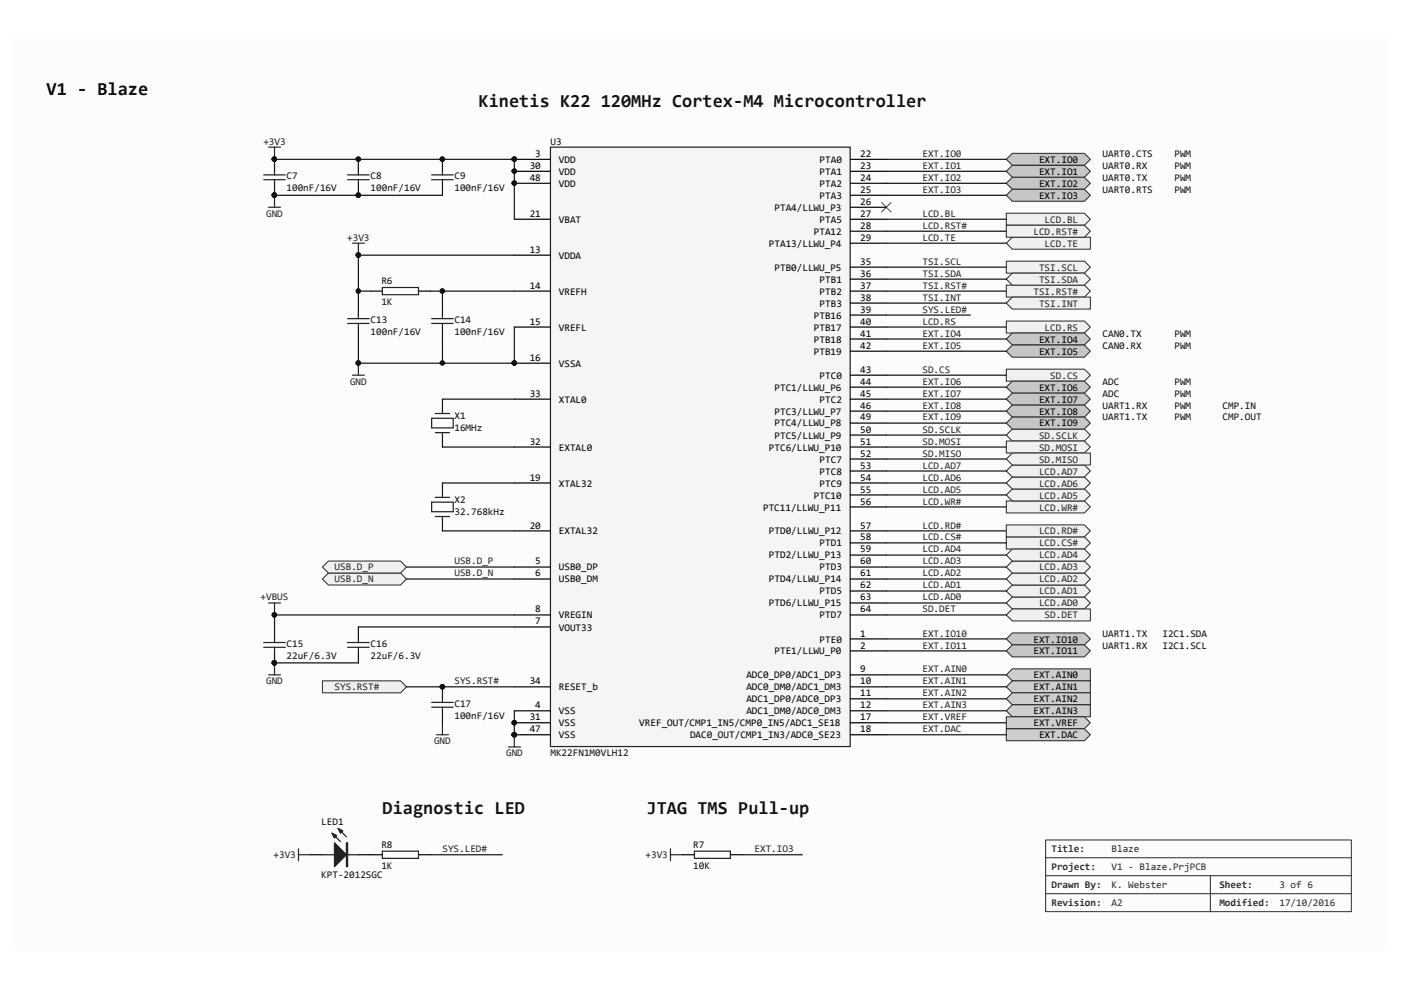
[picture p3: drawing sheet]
<svg xmlns="http://www.w3.org/2000/svg" width="297mm" height="210mm" viewBox="0 0 297 210" stroke-linecap="round" stroke-linejoin="round" font-family="sans-serif">
<path d="M2.2 8.4h292.6v193.1h-292.6z" fill="#fcfcfc"/>
<path d="M221.7 178.1h64.8v15.2h-64.8zM221.7 181.9h64.8M221.7 185.7h64.8M221.7 189.5h64.8M256.6 185.7v7.6" fill="none" stroke="#2b2b2b" stroke-width=".21"/>
<path d="M213.4 60.5h16.5l1.3 1.2-1.3 1.3h-16.5z" fill-rule="evenodd" fill="#f0f0f0"/>
<path d="M213.4 60.5h16.5l1.3 1.2-1.3 1.3h-16.5z" fill="none" stroke="#262626" stroke-width=".21"/>
<path d="M213.4 64.3l1.2-1.3h16.6v2.5h-16.6z" fill-rule="evenodd" fill="#f0f0f0"/>
<path d="M213.4 64.3l1.2-1.3h16.6v2.5h-16.6z" fill="none" stroke="#262626" stroke-width=".21"/>
<path d="M213.4 55.4h16.5l1.3 1.2-1.3 1.3h-16.5z" fill-rule="evenodd" fill="#f0f0f0"/>
<path d="M213.4 55.4h16.5l1.3 1.2-1.3 1.3h-16.5z" fill="none" stroke="#262626" stroke-width=".21"/>
<path d="M213.4 59.2l1.2-1.3h15.3l1.3 1.3-1.3 1.3h-15.3z" fill-rule="evenodd" fill="#f0f0f0"/>
<path d="M213.4 59.2l1.2-1.3h15.3l1.3 1.3-1.3 1.3h-15.3z" fill="none" stroke="#262626" stroke-width=".21"/>
<path d="M213.4 51.6l1.2-1.3h16.6v2.5h-16.6z" fill-rule="evenodd" fill="#f0f0f0"/>
<path d="M213.4 51.6l1.2-1.3h16.6v2.5h-16.6z" fill="none" stroke="#262626" stroke-width=".21"/>
<path d="M213.4 113.8h16.5l1.3 1.3-1.3 1.3h-16.5z" fill-rule="evenodd" fill="#f0f0f0"/>
<path d="M213.4 113.8h16.5l1.3 1.3-1.3 1.3h-16.5z" fill="none" stroke="#262626" stroke-width=".21"/>
<path d="M213.4 68.1h16.5l1.3 1.2-1.3 1.3h-16.5z" fill-rule="evenodd" fill="#f0f0f0"/>
<path d="M213.4 68.1h16.5l1.3 1.2-1.3 1.3h-16.5z" fill="none" stroke="#262626" stroke-width=".21"/>
<path d="M213.4 45.2h16.5l1.3 1.3-1.3 1.3h-16.5z" fill-rule="evenodd" fill="#f0f0f0"/>
<path d="M213.4 45.2h16.5l1.3 1.3-1.3 1.3h-16.5z" fill="none" stroke="#262626" stroke-width=".21"/>
<path d="M213.4 106.2h16.5l1.3 1.3-1.3 1.3h-16.5z" fill-rule="evenodd" fill="#f0f0f0"/>
<path d="M213.4 106.2h16.5l1.3 1.3-1.3 1.3h-16.5z" fill="none" stroke="#262626" stroke-width=".21"/>
<path d="M213.4 127.8l1.2-1.2h15.3l1.3 1.2-1.3 1.3h-15.3z" fill-rule="evenodd" fill="#f0f0f0"/>
<path d="M213.4 127.8l1.2-1.2h15.3l1.3 1.2-1.3 1.3h-15.3z" fill="none" stroke="#262626" stroke-width=".21"/>
<path d="M213.4 125.3l1.2-1.3h15.3l1.3 1.3-1.3 1.3h-15.3z" fill-rule="evenodd" fill="#f0f0f0"/>
<path d="M213.4 125.3l1.2-1.3h15.3l1.3 1.3-1.3 1.3h-15.3z" fill="none" stroke="#262626" stroke-width=".21"/>
<path d="M213.4 122.8l1.2-1.3h15.3l1.3 1.3-1.3 1.2h-15.3z" fill-rule="evenodd" fill="#f0f0f0"/>
<path d="M213.4 122.8l1.2-1.3h15.3l1.3 1.3-1.3 1.2h-15.3z" fill="none" stroke="#262626" stroke-width=".21"/>
<path d="M213.4 120.2l1.2-1.2h15.3l1.3 1.2-1.3 1.3h-15.3z" fill-rule="evenodd" fill="#f0f0f0"/>
<path d="M213.4 120.2l1.2-1.2h15.3l1.3 1.2-1.3 1.3h-15.3z" fill="none" stroke="#262626" stroke-width=".21"/>
<path d="M213.4 117.7l1.2-1.3h15.3l1.3 1.3-1.3 1.3h-15.3z" fill-rule="evenodd" fill="#f0f0f0"/>
<path d="M213.4 117.7l1.2-1.3h15.3l1.3 1.3-1.3 1.3h-15.3z" fill="none" stroke="#262626" stroke-width=".21"/>
<path d="M213.4 104.9l1.2-1.2h15.3l1.3 1.2-1.3 1.3h-15.3z" fill-rule="evenodd" fill="#f0f0f0"/>
<path d="M213.4 104.9l1.2-1.2h15.3l1.3 1.2-1.3 1.3h-15.3z" fill="none" stroke="#262626" stroke-width=".21"/>
<path d="M213.4 102.4l1.2-1.3h15.3l1.3 1.3-1.3 1.3h-15.3z" fill-rule="evenodd" fill="#f0f0f0"/>
<path d="M213.4 102.4l1.2-1.3h15.3l1.3 1.3-1.3 1.3h-15.3z" fill="none" stroke="#262626" stroke-width=".21"/>
<path d="M213.4 99.9l1.2-1.3h15.3l1.3 1.3-1.3 1.2h-15.3z" fill-rule="evenodd" fill="#f0f0f0"/>
<path d="M213.4 99.9l1.2-1.3h15.3l1.3 1.3-1.3 1.2h-15.3z" fill="none" stroke="#262626" stroke-width=".21"/>
<path d="M186.9 42.9l2 2.1M188.9 42.9l-2 2.1" fill="none" stroke="#4c4c4c" stroke-width=".21"/>
<path d="M68.4 122.8l1.2-1.3h15.3l1.3 1.3-1.3 1.2h-15.3z" fill-rule="evenodd" fill="#f0f0f0"/>
<path d="M68.4 122.8l1.2-1.3h15.3l1.3 1.3-1.3 1.2h-15.3z" fill="none" stroke="#262626" stroke-width=".21"/>
<path d="M68.4 120.2l1.2-1.2h15.3l1.3 1.2-1.3 1.3h-15.3z" fill-rule="evenodd" fill="#f0f0f0"/>
<path d="M68.4 120.2l1.2-1.2h15.3l1.3 1.2-1.3 1.3h-15.3z" fill="none" stroke="#262626" stroke-width=".21"/>
<path d="M93.8 84.6v2.6M93.8 92.2v2.6M93.8 102.4v2.5M93.8 110v2.6M58.2 138v2.5" fill="none" stroke="#000" stroke-width=".25"/>
<path d="M91.5 88.7h4.6v2h-4.6zM92.3 91.7h3M92.3 87.7h3M93.8 87.2v.5M93.8 91.7v.5M91.5 106.5h4.6v2h-4.6zM92.3 109.5h3M92.3 105.5h3M93.8 104.9v.6M93.8 109.5v.5" fill="none" stroke="#1c1c1c" stroke-width=".25"/>
<circle cx="58.2" cy="140.5" r=".48" fill="#0e0e0e"/>
<circle cx="58.2" cy="140.5" r=".48" fill="none" stroke="#0e0e0e" stroke-width=".21"/>
<path d="M58.2 132.9v2.6" fill="none" stroke="#000" stroke-width=".25"/>
<path d="M55.9 136.2h4.6M55.9 137.2h4.6M58.2 135.5v.7M58.2 137.2v.8" fill="none" stroke="#1c1c1c" stroke-width=".25"/>
<circle cx="58.2" cy="140.5" r=".48" fill="#0e0e0e"/>
<circle cx="58.2" cy="140.5" r=".48" fill="none" stroke="#0e0e0e" stroke-width=".21"/>
<path d="M76 132.9v2.6M76 138v2.5" fill="none" stroke="#000" stroke-width=".25"/>
<path d="M73.7 136.2h4.6M73.7 137.2h4.6M76 135.5v.7M76 137.2v.8" fill="none" stroke="#1c1c1c" stroke-width=".25"/>
<path d="M213.4 33.8l1.2-1.3h15.3l1.3 1.3-1.3 1.3h-15.3z" fill-rule="evenodd" fill="#c6c6c6"/>
<path d="M213.4 33.8l1.2-1.3h15.3l1.3 1.3-1.3 1.3h-15.3z" fill="none" stroke="#262626" stroke-width=".21"/>
<path d="M213.4 143.1l1.2-1.3h16.6v2.6h-16.6z" fill-rule="evenodd" fill="#ccc"/>
<path d="M213.4 143.1l1.2-1.3h16.6v2.6h-16.6z" fill="none" stroke="#262626" stroke-width=".21"/>
<path d="M213.4 145.6l1.2-1.2h16.6v2.5h-16.6z" fill-rule="evenodd" fill="#ccc"/>
<path d="M213.4 145.6l1.2-1.2h16.6v2.5h-16.6z" fill="none" stroke="#262626" stroke-width=".21"/>
<path d="M213.4 148.2l1.2-1.3h16.6v2.5h-16.6z" fill-rule="evenodd" fill="#ccc"/>
<path d="M213.4 148.2l1.2-1.3h16.6v2.5h-16.6z" fill="none" stroke="#262626" stroke-width=".21"/>
<path d="M213.4 150.7l1.2-1.3h16.6v2.6h-16.6z" fill-rule="evenodd" fill="#ccc"/>
<path d="M213.4 150.7l1.2-1.3h16.6v2.6h-16.6z" fill="none" stroke="#262626" stroke-width=".21"/>
<path d="M213.4 152h16.5l1.3 1.2-1.3 1.3h-16.5z" fill-rule="evenodd" fill="#ccc"/>
<path d="M213.4 152h16.5l1.3 1.2-1.3 1.3h-16.5z" fill="none" stroke="#262626" stroke-width=".21"/>
<path d="M213.4 154.5h16.5l1.3 1.3-1.3 1.3h-16.5z" fill-rule="evenodd" fill="#ccc"/>
<path d="M213.4 154.5h16.5l1.3 1.3-1.3 1.3h-16.5z" fill="none" stroke="#262626" stroke-width=".21"/>
<path d="M213.4 36.3l1.2-1.2h15.3l1.3 1.2-1.3 1.3h-15.3z" fill-rule="evenodd" fill="#c6c6c6"/>
<path d="M213.4 36.3l1.2-1.2h15.3l1.3 1.2-1.3 1.3h-15.3z" fill="none" stroke="#262626" stroke-width=".21"/>
<path d="M213.4 78.3h16.5l1.3 1.2-1.3 1.3h-16.5z" fill-rule="evenodd" fill="#f0f0f0"/>
<path d="M213.4 78.3h16.5l1.3 1.2-1.3 1.3h-16.5z" fill="none" stroke="#262626" stroke-width=".21"/>
<path d="M213.4 92.2l1.2-1.2h15.3l1.3 1.2-1.3 1.3h-15.3z" fill-rule="evenodd" fill="#f0f0f0"/>
<path d="M213.4 92.2l1.2-1.2h15.3l1.3 1.2-1.3 1.3h-15.3z" fill="none" stroke="#262626" stroke-width=".21"/>
<path d="M213.4 93.5h16.5l1.3 1.3-1.3 1.3h-16.5z" fill-rule="evenodd" fill="#f0f0f0"/>
<path d="M213.4 93.5h16.5l1.3 1.3-1.3 1.3h-16.5z" fill="none" stroke="#262626" stroke-width=".21"/>
<path d="M213.4 97.3l1.2-1.2h16.6v2.5h-16.6z" fill-rule="evenodd" fill="#f0f0f0"/>
<path d="M213.4 97.3l1.2-1.2h16.6v2.5h-16.6z" fill="none" stroke="#262626" stroke-width=".21"/>
<path d="M213.4 130.4l1.2-1.3h16.6v2.6h-16.6z" fill-rule="evenodd" fill="#f0f0f0"/>
<path d="M213.4 130.4l1.2-1.3h16.6v2.6h-16.6z" fill="none" stroke="#262626" stroke-width=".21"/>
<path d="M213.4 38.9l1.2-1.3h15.3l1.3 1.3-1.3 1.2h-15.3z" fill-rule="evenodd" fill="#c6c6c6"/>
<path d="M213.4 38.9l1.2-1.3h15.3l1.3 1.3-1.3 1.2h-15.3z" fill="none" stroke="#262626" stroke-width=".21"/>
<path d="M213.4 41.4l1.2-1.3h15.3l1.3 1.3-1.3 1.3h-15.3z" fill-rule="evenodd" fill="#c6c6c6"/>
<path d="M213.4 41.4l1.2-1.3h15.3l1.3 1.3-1.3 1.3h-15.3z" fill="none" stroke="#262626" stroke-width=".21"/>
<path d="M213.4 71.9l1.2-1.3h15.3l1.3 1.3-1.3 1.3h-15.3z" fill-rule="evenodd" fill="#c6c6c6"/>
<path d="M213.4 71.9l1.2-1.3h15.3l1.3 1.3-1.3 1.3h-15.3z" fill="none" stroke="#262626" stroke-width=".21"/>
<path d="M214.6 73.2h15.3l1.3 1.3-1.3 1.2h-15.3l-1.2-1.2z" fill-rule="evenodd" fill="#c6c6c6"/>
<path d="M214.6 73.2h15.3l1.3 1.3-1.3 1.2h-15.3l-1.2-1.2z" fill="none" stroke="#262626" stroke-width=".21"/>
<path d="M213.4 82.1l1.2-1.3h15.3l1.3 1.3-1.3 1.3h-15.3z" fill-rule="evenodd" fill="#c6c6c6"/>
<path d="M213.4 82.1l1.2-1.3h15.3l1.3 1.3-1.3 1.3h-15.3z" fill="none" stroke="#262626" stroke-width=".21"/>
<path d="M213.4 84.6l1.2-1.2h15.3l1.3 1.2-1.3 1.3h-15.3z" fill-rule="evenodd" fill="#c6c6c6"/>
<path d="M213.4 84.6l1.2-1.2h15.3l1.3 1.2-1.3 1.3h-15.3z" fill="none" stroke="#262626" stroke-width=".21"/>
<path d="M213.4 87.2l1.2-1.3h15.3l1.3 1.3-1.3 1.2h-15.3z" fill-rule="evenodd" fill="#c6c6c6"/>
<path d="M213.4 87.2l1.2-1.3h15.3l1.3 1.3-1.3 1.2h-15.3z" fill="none" stroke="#262626" stroke-width=".21"/>
<path d="M213.4 89.7l1.2-1.3h15.3l1.3 1.3-1.3 1.3h-15.3z" fill-rule="evenodd" fill="#c6c6c6"/>
<path d="M213.4 89.7l1.2-1.3h15.3l1.3 1.3-1.3 1.3h-15.3z" fill="none" stroke="#262626" stroke-width=".21"/>
<path d="M213.4 135.5l1.2-1.3h15.3l1.3 1.3-1.3 1.2h-15.3z" fill-rule="evenodd" fill="#c6c6c6"/>
<path d="M213.4 135.5l1.2-1.3h15.3l1.3 1.3-1.3 1.2h-15.3z" fill="none" stroke="#262626" stroke-width=".21"/>
<path d="M213.4 138l1.2-1.3h15.3l1.3 1.3-1.3 1.3h-15.3z" fill-rule="evenodd" fill="#c6c6c6"/>
<path d="M213.4 138l1.2-1.3h15.3l1.3 1.3-1.3 1.3h-15.3z" fill="none" stroke="#262626" stroke-width=".21"/>
<path d="M68.4 144.4h16.5l1.3 1.2-1.3 1.3h-16.5z" fill-rule="evenodd" fill="#f0f0f0"/>
<path d="M68.4 144.4h16.5l1.3 1.2-1.3 1.3h-16.5z" fill="none" stroke="#262626" stroke-width=".21"/>
<path d="M58.2 38.9v2.5" fill="none" stroke="#000" stroke-width=".25"/>
<circle cx="58.2" cy="41.4" r=".47" fill="#0e0e0e"/>
<circle cx="58.2" cy="41.4" r=".47" fill="none" stroke="#0e0e0e" stroke-width=".21"/>
<path d="M58.2 33.8v2.5" fill="none" stroke="#000" stroke-width=".25"/>
<circle cx="58.2" cy="33.7" r=".46" fill="#0e0e0e"/>
<circle cx="58.2" cy="33.7" r=".46" fill="none" stroke="#0e0e0e" stroke-width=".21"/>
<path d="M55.9 37.1h4.6M55.9 38.1h4.6M58.2 36.3v.8M58.2 38.1v.8" fill="none" stroke="#1c1c1c" stroke-width=".25"/>
<circle cx="58.2" cy="41.4" r=".47" fill="#0e0e0e"/>
<circle cx="58.2" cy="41.4" r=".47" fill="none" stroke="#0e0e0e" stroke-width=".21"/>
<circle cx="58.2" cy="33.7" r=".46" fill="#0e0e0e"/>
<circle cx="58.2" cy="33.7" r=".46" fill="none" stroke="#0e0e0e" stroke-width=".21"/>
<path d="M76 38.9v2.5" fill="none" stroke="#000" stroke-width=".25"/>
<circle cx="76" cy="41.4" r=".49" fill="#0e0e0e"/>
<circle cx="76" cy="41.4" r=".49" fill="none" stroke="#0e0e0e" stroke-width=".21"/>
<path d="M76 33.8v2.5" fill="none" stroke="#000" stroke-width=".25"/>
<circle cx="76" cy="33.7" r=".48" fill="#0e0e0e"/>
<circle cx="76" cy="33.7" r=".48" fill="none" stroke="#0e0e0e" stroke-width=".21"/>
<path d="M73.7 37.1h4.6M73.7 38.1h4.6M76 36.3v.8M76 38.1v.8" fill="none" stroke="#1c1c1c" stroke-width=".25"/>
<circle cx="76" cy="41.4" r=".49" fill="#0e0e0e"/>
<circle cx="76" cy="41.4" r=".49" fill="none" stroke="#0e0e0e" stroke-width=".21"/>
<circle cx="76" cy="33.7" r=".48" fill="#0e0e0e"/>
<circle cx="76" cy="33.7" r=".48" fill="none" stroke="#0e0e0e" stroke-width=".21"/>
<path d="M93.8 33.8v2.5M93.8 38.9v2.5" fill="none" stroke="#000" stroke-width=".25"/>
<circle cx="93.8" cy="33.7" r=".48" fill="#0e0e0e"/>
<circle cx="93.8" cy="33.7" r=".48" fill="none" stroke="#0e0e0e" stroke-width=".21"/>
<path d="M91.5 37.1h4.6M91.5 38.1h4.6M93.8 36.3v.8M93.8 38.1v.8" fill="none" stroke="#1c1c1c" stroke-width=".25"/>
<circle cx="93.8" cy="33.7" r=".48" fill="#0e0e0e"/>
<circle cx="93.8" cy="33.7" r=".48" fill="none" stroke="#0e0e0e" stroke-width=".21"/>
<path d="M76 64.3v2.5M76 69.3v2.6M93.8 64.3v2.5M93.8 69.3v2.6M93.8 145.6v2.6M93.8 150.7v2.5" fill="none" stroke="#000" stroke-width=".25"/>
<path d="M73.7 67.6h4.6M73.7 68.6h4.6M76 66.8v.8M76 68.6v.7M91.5 67.6h4.6M91.5 68.6h4.6M93.8 66.8v.8M93.8 68.6v.7" fill="none" stroke="#1c1c1c" stroke-width=".25"/>
<circle cx="93.8" cy="145.6" r=".49" fill="#0e0e0e"/>
<circle cx="93.8" cy="145.6" r=".49" fill="none" stroke="#0e0e0e" stroke-width=".21"/>
<path d="M91.5 148.9h4.6M91.5 149.9h4.6M93.8 148.2v.7M93.8 149.9v.8" fill="none" stroke="#1c1c1c" stroke-width=".25"/>
<circle cx="93.8" cy="145.6" r=".49" fill="#0e0e0e"/>
<circle cx="93.8" cy="145.6" r=".49" fill="none" stroke="#0e0e0e" stroke-width=".21"/>
<path d="M78.5 61.7h2.6M88.7 61.7h2.6M144.7 181.2h2.5M154.9 181.2h2.5" fill="none" stroke="#000" stroke-width=".25"/>
<path d="M81.1 61h7.6v1.5h-7.6zM147.2 180.5h7.7v1.5h-7.7z" fill="none" stroke="#1c1c1c" stroke-width=".25"/>
<path d="M116.7 31.2h63.6v127.1h-63.6z" fill-rule="evenodd" fill="#f5f5f5"/>
<path d="M116.7 31.2h63.6v127.1h-63.6z" fill="none" stroke="#1c1c1c" stroke-width=".25"/>
<g fill="none" stroke="#000" stroke-width=".25">
<path d="M109 33.8h7.7M180.3 33.8h7.6M180.3 36.3h7.6M180.3 38.9h7.6M180.3 41.4h7.6M180.3 43.9h7.6M180.3 46.5h7.6M180.3 49h7.6M180.3 51.6h7.6M180.3 56.6h7.6M180.3 59.2h7.6M180.3 61.7h7.6"/>
<path d="M180.3 64.3h7.6M180.3 66.8h7.6M180.3 69.3h7.6M180.3 71.9h7.6M180.3 74.5h7.6M180.3 79.5h7.6M109 94.8h7.7M109 84.6h7.7M180.3 94.8h7.6M180.3 84.6h7.6M180.3 82.1h7.6M180.3 87.2h7.6"/>
<path d="M180.3 89.7h7.6M180.3 92.2h7.6M180.3 97.3h7.6M180.3 99.9h7.6M180.3 102.4h7.6M180.3 104.9h7.6M180.3 107.5h7.6M180.3 112.6h7.6M180.3 115.1h7.6M180.3 117.7h7.6M180.3 135.5h7.6M180.3 138h7.6"/>
<path d="M180.3 120.2h7.6M180.3 122.8h7.6M180.3 125.3h7.6M180.3 127.8h7.6M180.3 130.4h7.6M180.3 143.1h7.6M180.3 145.6h7.6M180.3 148.2h7.6M180.3 150.7h7.6M180.3 153.2h7.6M180.3 155.8h7.6"/>
</g>
<circle cx="109" cy="33.7" r=".47" fill="#0e0e0e"/>
<circle cx="109" cy="33.7" r=".47" fill="none" stroke="#0e0e0e" stroke-width=".21"/>
<path d="M109 54.1h7.7M109 61.7h7.7M109 69.3h7.7M109 77h7.7M109 120.2h7.7M109 122.8h7.7M109 132.9h7.7M109 130.4h7.7M109 150.7h7.7" fill="none" stroke="#000" stroke-width=".25"/>
<circle cx="109" cy="77" r=".47" fill="#0e0e0e"/>
<circle cx="109" cy="77" r=".47" fill="none" stroke="#0e0e0e" stroke-width=".21"/>
<path d="M109 36.3h7.7M109 46.5h7.7M109 102.4h7.7M109 112.6h7.7" fill="none" stroke="#000" stroke-width=".25"/>
<circle cx="109" cy="36.3" r=".47" fill="#0e0e0e"/>
<circle cx="109" cy="36.3" r=".47" fill="none" stroke="#0e0e0e" stroke-width=".21"/>
<path d="M109 153.2h7.7" fill="none" stroke="#000" stroke-width=".25"/>
<circle cx="109" cy="153.2" r=".48" fill="#0e0e0e"/>
<circle cx="109" cy="153.2" r=".48" fill="none" stroke="#0e0e0e" stroke-width=".21"/>
<path d="M109 145.6h7.7M109 155.8h7.7" fill="none" stroke="#000" stroke-width=".25"/>
<circle cx="109" cy="155.8" r=".48" fill="#0e0e0e"/>
<circle cx="109" cy="155.8" r=".48" fill="none" stroke="#0e0e0e" stroke-width=".21"/>
<path d="M109 38.9h7.7" fill="none" stroke="#000" stroke-width=".25"/>
<circle cx="109" cy="38.8" r=".47" fill="#0e0e0e"/>
<circle cx="109" cy="38.8" r=".47" fill="none" stroke="#0e0e0e" stroke-width=".21"/>
<circle cx="109" cy="33.7" r=".47" fill="#0e0e0e"/>
<circle cx="109" cy="33.7" r=".47" fill="none" stroke="#0e0e0e" stroke-width=".21"/>
<circle cx="109" cy="77" r=".47" fill="#0e0e0e"/>
<circle cx="109" cy="77" r=".47" fill="none" stroke="#0e0e0e" stroke-width=".21"/>
<circle cx="109" cy="36.3" r=".47" fill="#0e0e0e"/>
<circle cx="109" cy="36.3" r=".47" fill="none" stroke="#0e0e0e" stroke-width=".21"/>
<circle cx="109" cy="153.2" r=".48" fill="#0e0e0e"/>
<circle cx="109" cy="153.2" r=".48" fill="none" stroke="#0e0e0e" stroke-width=".21"/>
<circle cx="109" cy="155.8" r=".48" fill="#0e0e0e"/>
<circle cx="109" cy="155.8" r=".48" fill="none" stroke="#0e0e0e" stroke-width=".21"/>
<circle cx="109" cy="38.8" r=".47" fill="#0e0e0e"/>
<circle cx="109" cy="38.8" r=".47" fill="none" stroke="#0e0e0e" stroke-width=".21"/>
<path d="M213.4 47.8h16.5l1.3 1.2-1.3 1.3h-16.5z" fill-rule="evenodd" fill="#f0f0f0"/>
<path d="M213.4 47.8h16.5l1.3 1.2-1.3 1.3h-16.5z" fill="none" stroke="#262626" stroke-width=".21"/>
<path d="M56.9 31.2h2.6M58.2 31.2v2.6" fill="none" stroke="#262626" stroke-width=".25"/>
<circle cx="58.2" cy="33.7" r=".46" fill="#0e0e0e"/>
<circle cx="58.2" cy="33.7" r=".46" fill="none" stroke="#0e0e0e" stroke-width=".21"/>
<path d="M74.7 51.6h2.6M76 51.6v2.5" fill="none" stroke="#262626" stroke-width=".25"/>
<circle cx="76" cy="54.1" r=".49" fill="#0e0e0e"/>
<circle cx="76" cy="54.1" r=".49" fill="none" stroke="#0e0e0e" stroke-width=".21"/>
<path d="M56.9 43.9h2.6M58.2 41.4v2.5" fill="none" stroke="#262626" stroke-width=".25"/>
<circle cx="58.2" cy="41.4" r=".47" fill="#0e0e0e"/>
<circle cx="58.2" cy="41.4" r=".47" fill="none" stroke="#0e0e0e" stroke-width=".21"/>
<path d="M74.7 79.5h2.6M76 77v2.5" fill="none" stroke="#262626" stroke-width=".25"/>
<circle cx="76" cy="77" r=".48" fill="#0e0e0e"/>
<circle cx="76" cy="77" r=".48" fill="none" stroke="#0e0e0e" stroke-width=".21"/>
<path d="M56.9 143.1h2.6M58.2 140.5v2.6" fill="none" stroke="#262626" stroke-width=".25"/>
<circle cx="58.2" cy="140.5" r=".48" fill="#0e0e0e"/>
<circle cx="58.2" cy="140.5" r=".48" fill="none" stroke="#0e0e0e" stroke-width=".21"/>
<path d="M56.9 127.8h2.6M58.2 127.8v2.6" fill="none" stroke="#262626" stroke-width=".25"/>
<circle cx="58.2" cy="130.4" r=".48" fill="#0e0e0e"/>
<circle cx="58.2" cy="130.4" r=".48" fill="none" stroke="#0e0e0e" stroke-width=".21"/>
<path d="M92.5 155.8h2.6M93.8 153.2v2.6M107.8 158.4h2.6M109 155.8v2.6" fill="none" stroke="#262626" stroke-width=".25"/>
<circle cx="109" cy="155.8" r=".48" fill="#0e0e0e"/>
<circle cx="109" cy="155.8" r=".48" fill="none" stroke="#0e0e0e" stroke-width=".21"/>
<path d="M63.3 180v2.5M142.2 180v2.5M63.3 181.2h2.5M142.2 181.2h2.5" fill="none" stroke="#262626" stroke-width=".25"/>
<g fill="none" stroke="#0e0e0e" stroke-width=".25">
<path d="M187.9 33.8h25.5M187.9 36.3h25.5M187.9 38.9h25.5M187.9 41.4h25.5M187.9 56.6h25.5M187.9 59.2h25.5M187.9 46.5h25.5M109 69.3v7.7h-33v-5.1M187.9 74.5h25.5M187.9 71.9h25.5M187.9 66.8h17.8M187.9 61.7h25.5"/>
<path d="M187.9 64.3h25.5M187.9 69.3h25.5M93.8 94.8h15.2M93.8 84.6h15.2M187.9 99.9h25.5M93.8 102.4h15.2M93.8 112.6h15.2M187.9 102.4h25.5M187.9 104.9h25.5M187.9 117.7h25.5M187.9 115.1h25.5M187.9 107.5h25.5"/>
<path d="M86.2 122.8h22.8M86.2 120.2h22.8M187.9 127.8h25.5M187.9 125.3h25.5M187.9 122.8h25.5M187.9 120.2h25.5M187.9 143.1h25.5"/>
</g>
<circle cx="109" cy="77" r=".47" fill="#0e0e0e"/>
<circle cx="109" cy="77" r=".47" fill="none" stroke="#0e0e0e" stroke-width=".21"/>
<circle cx="76" cy="77" r=".48" fill="#0e0e0e"/>
<circle cx="76" cy="77" r=".48" fill="none" stroke="#0e0e0e" stroke-width=".21"/>
<path d="M91.3 61.7h17.7M109 130.4h-50.8v2.5" fill="none" stroke="#0e0e0e" stroke-width=".25"/>
<circle cx="58.2" cy="130.4" r=".48" fill="#0e0e0e"/>
<circle cx="58.2" cy="130.4" r=".48" fill="none" stroke="#0e0e0e" stroke-width=".21"/>
<g fill="none" stroke="#0e0e0e" stroke-width=".25">
<path d="M187.9 51.6h25.5M187.9 49h25.5M93.8 71.9v5.1M187.9 79.5h25.5M187.9 97.3h25.5M187.9 94.8h25.5M187.9 92.2h25.5M187.9 89.7h25.5M187.9 87.2h25.5M187.9 84.6h25.5M187.9 82.1h25.5M187.9 130.4h25.5"/>
<path d="M187.9 135.5h25.5M187.9 138h25.5M187.9 145.6h25.5M187.9 148.2h25.5M187.9 150.7h25.5M187.9 153.2h25.5M187.9 155.8h25.5M91.3 181.2h15.2M157.4 181.2h12.7"/>
</g>
<circle cx="93.8" cy="77" r=".48" fill="#0e0e0e"/>
<circle cx="93.8" cy="77" r=".48" fill="none" stroke="#0e0e0e" stroke-width=".21"/>
<path d="M93.8 61.7v2.6" fill="none" stroke="#0e0e0e" stroke-width=".25"/>
<circle cx="93.8" cy="61.7" r=".49" fill="#0e0e0e"/>
<circle cx="93.8" cy="61.7" r=".49" fill="none" stroke="#0e0e0e" stroke-width=".21"/>
<path d="M76 61.7h2.5" fill="none" stroke="#0e0e0e" stroke-width=".25"/>
<circle cx="76" cy="61.7" r=".49" fill="#0e0e0e"/>
<circle cx="76" cy="61.7" r=".49" fill="none" stroke="#0e0e0e" stroke-width=".21"/>
<path d="M109 54.1h-33v10.2M76 132.9h33" fill="none" stroke="#0e0e0e" stroke-width=".25"/>
<circle cx="76" cy="54.1" r=".49" fill="#0e0e0e"/>
<circle cx="76" cy="54.1" r=".49" fill="none" stroke="#0e0e0e" stroke-width=".21"/>
<path d="M58.2 33.8h50.8v12.7" fill="none" stroke="#0e0e0e" stroke-width=".25"/>
<circle cx="58.2" cy="33.7" r=".46" fill="#0e0e0e"/>
<circle cx="58.2" cy="33.7" r=".46" fill="none" stroke="#0e0e0e" stroke-width=".21"/>
<circle cx="109" cy="33.7" r=".47" fill="#0e0e0e"/>
<circle cx="109" cy="33.7" r=".47" fill="none" stroke="#0e0e0e" stroke-width=".21"/>
<path d="M58.2 41.4h35.6" fill="none" stroke="#0e0e0e" stroke-width=".25"/>
<circle cx="58.2" cy="41.4" r=".47" fill="#0e0e0e"/>
<circle cx="58.2" cy="41.4" r=".47" fill="none" stroke="#0e0e0e" stroke-width=".21"/>
<path d="M58.2 140.5h17.8" fill="none" stroke="#0e0e0e" stroke-width=".25"/>
<circle cx="58.2" cy="140.5" r=".48" fill="#0e0e0e"/>
<circle cx="58.2" cy="140.5" r=".48" fill="none" stroke="#0e0e0e" stroke-width=".21"/>
<path d="M109 150.7v5.1" fill="none" stroke="#0e0e0e" stroke-width=".25"/>
<circle cx="109" cy="155.8" r=".48" fill="#0e0e0e"/>
<circle cx="109" cy="155.8" r=".48" fill="none" stroke="#0e0e0e" stroke-width=".21"/>
<path d="M187.9 112.6h25.5M86.2 145.6h22.8" fill="none" stroke="#0e0e0e" stroke-width=".25"/>
<path d="M65.8 181.2h2.6M76 181.2h2.5" fill="none" stroke="#000" stroke-width=".25"/>
<path d="M68.4 181.2h7.6" fill="none" stroke="#1c1c1c" stroke-width=".25"/>
<path d="M70.9 178.7l2.5 2.5-2.5 2.6z" fill="#1c1c1c"/>
<path d="M70.4 176.7l1.8 1.7M70.9 178.7l2.5 2.5-2.5 2.6zM73.4 178.7h.3v5.1h-.3zM73.6 178.7v5.1" fill="none" stroke="#1c1c1c" stroke-width=".25"/>
<path d="M70.4 176.7l1 .5-.5 .5z" fill="#1c1c1c"/>
<path d="M70.4 176.7l1 .5-.5 .5zM71.7 175.6l1.7 1.8" fill="none" stroke="#1c1c1c" stroke-width=".25"/>
<path d="M71.7 175.6l1 .5-.5 .6z" fill="#1c1c1c"/>
<path d="M71.7 175.6l1 .5-.5 .6zM81.1 180.5h7.6v1.5h-7.6z" fill="none" stroke="#1c1c1c" stroke-width=".25"/>
<path d="M78.5 181.2h2.6M88.7 181.2h2.6" fill="none" stroke="#000" stroke-width=".25"/>
<path d="M213.4 111.3h16.5l1.3 1.3-1.3 1.2h-16.5z" fill-rule="evenodd" fill="#f0f0f0"/>
<path d="M213.4 111.3h16.5l1.3 1.3-1.3 1.2h-16.5z" fill="none" stroke="#262626" stroke-width=".21"/>
<text font-size="3.9" x="9.9" y="20.1">V1 - Blaze</text>
<g font-size="3.9" fill="#151515">
<text x="101.5" y="22.6">Kinetis K22 120MHz Cortex-M4 Microcontroller</text>
<text x="81.1" y="172.6">Diagnostic LED</text>
<text x="137.1" y="172.6">JTAG TMS Pull-up</text>
</g>
<g font-size="2.2" fill="#262626">
<text x="55.8" y="30.7">+3V3</text>
<text x="195.6" y="33.2">EXT.IO0</text>
<text x="195.6" y="35.8">EXT.IO1</text>
<text x="195.6" y="38.3">EXT.IO2</text>
<text x="195.6" y="40.9">EXT.IO3</text>
<text x="56.4" y="45.9">GND</text>
<text x="195.6" y="45.9">LCD.BL</text>
<text x="221.5" y="47.2">LCD.BL</text>
<text x="73.6" y="51.1">+3V3</text>
<text x="195.6" y="51.1">LCD.TE</text>
<text x="195.6" y="48.5">LCD.RST#</text>
<text x="219.1" y="49.8">LCD.RST#</text>
<text x="221.5" y="52.3">LCD.TE</text>
<text x="195.6" y="56.1">TSI.SCL</text>
<text x="195.6" y="58.7">TSI.SDA</text>
<text x="220.3" y="57.4">TSI.SCL</text>
<text x="220.3" y="59.9">TSI.SDA</text>
<text x="195.6" y="63.8">TSI.INT</text>
<text x="195.6" y="61.2">TSI.RST#</text>
<text x="219.1" y="62.5">TSI.RST#</text>
<text x="220.3" y="65">TSI.INT</text>
<text x="195.6" y="71.4">EXT.IO4</text>
<text x="195.6" y="66.3">SYS.LED#</text>
<text x="195.6" y="68.8">LCD.RS</text>
<text x="221.5" y="70.1">LCD.RS</text>
<text x="195.6" y="73.9">EXT.IO5</text>
<text x="74.2" y="81.5">GND</text>
<text x="195.6" y="81.5">EXT.IO6</text>
<text x="195.6" y="79">SD.CS</text>
<text x="222.7" y="80.3">SD.CS</text>
<text x="195.6" y="84.1">EXT.IO7</text>
<text x="195.6" y="86.6">EXT.IO8</text>
<text x="195.6" y="89.2">EXT.IO9</text>
<text x="195.6" y="91.7">SD.SCLK</text>
<text x="195.6" y="94.3">SD.MOSI</text>
<text x="220.3" y="93">SD.SCLK</text>
<text x="220.3" y="95.5">SD.MOSI</text>
<text x="195.6" y="101.9">LCD.AD6</text>
<text x="195.6" y="99.4">LCD.AD7</text>
<text x="195.6" y="96.8">SD.MISO</text>
<text x="220.3" y="100.6">LCD.AD7</text>
<text x="220.3" y="98.1">SD.MISO</text>
<text x="195.6" y="104.4">LCD.AD5</text>
<text x="195.6" y="107">LCD.WR#</text>
<text x="220.3" y="105.7">LCD.AD5</text>
<text x="220.3" y="103.2">LCD.AD6</text>
<text x="195.6" y="112.1">LCD.RD#</text>
<text x="220.3" y="108.2">LCD.WR#</text>
<text x="220.3" y="113.3">LCD.RD#</text>
<text x="96.3" y="119.7">USB.D_P</text>
<text x="195.6" y="119.7">LCD.AD3</text>
<text x="195.6" y="117.1">LCD.AD4</text>
<text x="195.6" y="114.6">LCD.CS#</text>
<text x="220.3" y="115.9">LCD.CS#</text>
<text x="220.3" y="118.4">LCD.AD4</text>
<text x="70.9" y="123.5">USB.D_N</text>
<text x="70.9" y="120.9">USB.D_P</text>
<text x="96.3" y="122.2">USB.D_N</text>
<text x="195.6" y="124.8">LCD.AD1</text>
<text x="195.6" y="122.2">LCD.AD2</text>
<text x="220.3" y="123.5">LCD.AD2</text>
<text x="220.3" y="120.9">LCD.AD3</text>
<text x="55.2" y="127.3">+VBUS</text>
<text x="195.6" y="127.3">LCD.AD0</text>
<text x="195.6" y="129.8">SD.DET</text>
<text x="220.3" y="128.6">LCD.AD0</text>
<text x="220.3" y="126">LCD.AD1</text>
<text x="221.5" y="131.1">SD.DET</text>
<text x="195.6" y="135">EXT.IO10</text>
<text x="195.6" y="137.5">EXT.IO11</text>
<text x="195.6" y="142.6">EXT.AIN0</text>
<text x="56.4" y="145.1">GND</text>
<text x="70.9" y="146.4">SYS.RST#</text>
<text x="96.3" y="145.1">SYS.RST#</text>
<text x="195.6" y="145.1">EXT.AIN1</text>
<text x="195.6" y="147.7">EXT.AIN2</text>
<text x="195.6" y="150.2">EXT.AIN3</text>
<text x="195.6" y="152.7">EXT.VREF</text>
<text x="195.6" y="155.3">EXT.DAC</text>
<text x="92" y="157.8">GND</text>
<text x="107.3" y="160.4">GND</text>
<text x="58" y="182">+3V3</text>
<text x="93.8" y="180.7">SYS.LED#</text>
<text x="136.9" y="182">+3V3</text>
<text x="160" y="180.7">EXT.IO3</text>
</g>
<g font-size="2.2">
<text x="112.3" y="35.8">30</text>
<text x="113.5" y="33.2">3</text>
<text x="118.5" y="34.5">VDD</text>
<text x="173.8" y="34.5">PTA0</text>
<text x="182.4" y="33.2">22</text>
<text x="182.4" y="35.8">23</text>
<text x="220.3" y="34.5">EXT.IO0</text>
<text x="112.3" y="38.3">48</text>
<text x="118.5" y="37">VDD</text>
<text x="118.5" y="39.6">VDD</text>
<text x="173.8" y="37">PTA1</text>
<text x="173.8" y="39.6">PTA2</text>
<text x="182.4" y="38.3">24</text>
<text x="182.4" y="40.9">25</text>
<text x="220.3" y="37">EXT.IO1</text>
<text x="220.3" y="39.6">EXT.IO2</text>
<text x="112.3" y="45.9">21</text>
<text x="118.5" y="47.2">VBAT</text>
<text x="164.2" y="44.7">PTA4/LLWU_P3</text>
<text x="173.8" y="42.1">PTA3</text>
<text x="173.8" y="47.2">PTA5</text>
<text x="182.4" y="45.9">27</text>
<text x="182.4" y="43.4">26</text>
<text x="220.3" y="42.1">EXT.IO3</text>
<text x="112.3" y="53.6">13</text>
<text x="163" y="52.3">PTA13/LLWU_P4</text>
<text x="172.5" y="49.8">PTA12</text>
<text x="182.4" y="48.5">28</text>
<text x="182.4" y="51.1">29</text>
<text x="118.5" y="54.9">VDDA</text>
<text x="164.2" y="57.4">PTB0/LLWU_P5</text>
<text x="173.8" y="59.9">PTB1</text>
<text x="182.4" y="58.7">36</text>
<text x="182.4" y="56.1">35</text>
<text x="112.3" y="61.2">14</text>
<text x="118.5" y="62.5">VREFH</text>
<text x="173.8" y="62.5">PTB2</text>
<text x="173.8" y="65">PTB3</text>
<text x="182.4" y="61.2">37</text>
<text x="182.4" y="63.8">38</text>
<text x="112.3" y="68.8">15</text>
<text x="118.5" y="70.1">VREFL</text>
<text x="172.5" y="67.6">PTB16</text>
<text x="172.5" y="70.1">PTB17</text>
<text x="182.4" y="66.3">39</text>
<text x="182.4" y="68.8">40</text>
<text x="182.4" y="71.4">41</text>
<text x="112.3" y="76.5">16</text>
<text x="118.5" y="77.7">VSSA</text>
<text x="172.5" y="72.6">PTB18</text>
<text x="172.5" y="75.2">PTB19</text>
<text x="182.4" y="73.9">42</text>
<text x="220.3" y="72.6">EXT.IO4</text>
<text x="220.3" y="75.2">EXT.IO5</text>
<text x="164.2" y="82.8">PTC1/LLWU_P6</text>
<text x="173.8" y="80.3">PTC0</text>
<text x="182.4" y="79">43</text>
<text x="182.4" y="81.5">44</text>
<text x="220.3" y="82.8">EXT.IO6</text>
<text x="112.3" y="84.1">33</text>
<text x="118.5" y="85.3">XTAL0</text>
<text x="164.2" y="87.9">PTC3/LLWU_P7</text>
<text x="173.8" y="85.3">PTC2</text>
<text x="182.4" y="84.1">45</text>
<text x="182.4" y="86.6">46</text>
<text x="182.4" y="89.2">49</text>
<text x="220.3" y="85.3">EXT.IO7</text>
<text x="220.3" y="87.9">EXT.IO8</text>
<text x="112.3" y="94.3">32</text>
<text x="118.5" y="95.5">EXTAL0</text>
<text x="163" y="95.5">PTC6/LLWU_P10</text>
<text x="164.2" y="90.4">PTC4/LLWU_P8</text>
<text x="164.2" y="93">PTC5/LLWU_P9</text>
<text x="182.4" y="91.7">50</text>
<text x="182.4" y="94.3">51</text>
<text x="220.3" y="90.4">EXT.IO9</text>
<text x="112.3" y="101.9">19</text>
<text x="173.8" y="98.1">PTC7</text>
<text x="173.8" y="100.6">PTC8</text>
<text x="182.4" y="96.8">52</text>
<text x="182.4" y="99.4">53</text>
<text x="182.4" y="101.9">54</text>
<text x="118.5" y="103.2">XTAL32</text>
<text x="172.5" y="105.7">PTC10</text>
<text x="173.8" y="103.2">PTC9</text>
<text x="182.4" y="107">56</text>
<text x="182.4" y="104.4">55</text>
<text x="112.3" y="112.1">20</text>
<text x="118.5" y="113.3">EXTAL32</text>
<text x="161.8" y="108.2">PTC11/LLWU_P11</text>
<text x="163" y="113.3">PTD0/LLWU_P12</text>
<text x="182.4" y="112.1">57</text>
<text x="113.5" y="119.7">5</text>
<text x="163" y="118.4">PTD2/LLWU_P13</text>
<text x="173.8" y="115.9">PTD1</text>
<text x="182.4" y="114.6">58</text>
<text x="182.4" y="119.7">60</text>
<text x="182.4" y="117.1">59</text>
<text x="113.5" y="122.2">6</text>
<text x="118.5" y="120.9">USB0_DP</text>
<text x="118.5" y="123.5">USB0_DM</text>
<text x="163" y="123.5">PTD4/LLWU_P14</text>
<text x="173.8" y="120.9">PTD3</text>
<text x="182.4" y="124.8">62</text>
<text x="182.4" y="122.2">61</text>
<text x="113.5" y="129.8">8</text>
<text x="118.5" y="131.1">VREGIN</text>
<text x="163" y="128.6">PTD6/LLWU_P15</text>
<text x="173.8" y="126">PTD5</text>
<text x="173.8" y="131.1">PTD7</text>
<text x="182.4" y="129.8">64</text>
<text x="182.4" y="127.3">63</text>
<text x="113.5" y="132.4">7</text>
<text x="118.5" y="133.7">VOUT33</text>
<text x="173.8" y="136.2">PTE0</text>
<text x="182.4" y="135">1</text>
<text x="182.4" y="137.5">2</text>
<text x="219.1" y="136.2">EXT.IO10</text>
<text x="158.2" y="143.8">ADC0_DP0/ADC1_DP3</text>
<text x="164.2" y="138.8">PTE1/LLWU_P0</text>
<text x="182.4" y="142.6">9</text>
<text x="219.1" y="143.8">EXT.AIN0</text>
<text x="219.1" y="138.8">EXT.IO11</text>
<text x="112.3" y="145.1">34</text>
<text x="118.5" y="146.4">RESET_b</text>
<text x="158.2" y="146.4">ADC0_DM0/ADC1_DM3</text>
<text x="158.2" y="148.9">ADC1_DP0/ADC0_DP3</text>
<text x="182.4" y="145.1">10</text>
<text x="182.4" y="147.7">11</text>
<text x="219.1" y="146.4">EXT.AIN1</text>
<text x="219.1" y="148.9">EXT.AIN2</text>
<text x="112.3" y="152.7">31</text>
<text x="112.3" y="155.3">47</text>
<text x="113.5" y="150.2">4</text>
<text x="118.5" y="151.5">VSS</text>
<text x="118.5" y="154">VSS</text>
<text x="135.5" y="154">VREF_OUT/CMP1_IN5/CMP0_IN5/ADC1_SE18</text>
<text x="158.2" y="151.5">ADC1_DM0/ADC0_DM3</text>
<text x="182.4" y="150.2">12</text>
<text x="182.4" y="155.3">18</text>
<text x="182.4" y="152.7">17</text>
<text x="219.1" y="151.5">EXT.AIN3</text>
<text x="219.1" y="154">EXT.VREF</text>
<text x="118.5" y="156.5">VSS</text>
<text x="146.3" y="156.5">DAC0_OUT/CMP1_IN3/ADC0_SE23</text>
<text x="220.3" y="156.5">EXT.DAC</text>
</g>
<g font-size="2.2" fill="#0e0e0e">
<text x="116.7" y="30.7">U3</text>
<text x="233.8" y="35.8">UART0.RX</text>
<text x="233.8" y="33.2">UART0.CTS</text>
<text x="249" y="33.2">PWM</text>
<text x="249" y="35.8">PWM</text>
<text x="60.7" y="38.1">C7</text>
<text x="60.7" y="40.6">100nF/16V</text>
<text x="78.6" y="38.1">C8</text>
<text x="78.6" y="40.6">100nF/16V</text>
<text x="96.3" y="38.1">C9</text>
<text x="96.3" y="40.6">100nF/16V</text>
<text x="233.8" y="38.3">UART0.TX</text>
<text x="233.8" y="40.9">UART0.RTS</text>
<text x="249" y="38.3">PWM</text>
<text x="249" y="40.9">PWM</text>
<text x="80.9" y="60.2">R6</text>
<text x="80.9" y="64.8">1K</text>
<text x="78.6" y="68.6">C13</text>
<text x="78.6" y="71.1">100nF/16V</text>
<text x="96.3" y="68.6">C14</text>
<text x="96.3" y="71.1">100nF/16V</text>
<text x="233.8" y="71.4">CAN0.TX</text>
<text x="249" y="71.4">PWM</text>
<text x="233.8" y="73.9">CAN0.RX</text>
<text x="249" y="73.9">PWM</text>
<text x="233.8" y="81.5">ADC</text>
<text x="249" y="81.5">PWM</text>
<text x="96.3" y="88.9">X1</text>
<text x="233.8" y="89.2">UART1.TX</text>
<text x="233.8" y="86.6">UART1.RX</text>
<text x="233.8" y="84.1">ADC</text>
<text x="249" y="84.1">PWM</text>
<text x="249" y="86.6">PWM</text>
<text x="249" y="89.2">PWM</text>
<text x="259.2" y="86.6">CMP.IN</text>
<text x="259.2" y="89.2">CMP.OUT</text>
<text x="96.3" y="91.5">16MHz</text>
<text x="96.3" y="106.7">X2</text>
<text x="96.3" y="109.3">32.768kHz</text>
<text x="60.7" y="137.2">C15</text>
<text x="78.6" y="137.2">C16</text>
<text x="233.8" y="137.5">UART1.RX</text>
<text x="233.8" y="135">UART1.TX</text>
<text x="246.5" y="137.5">I2C1.SCL</text>
<text x="246.5" y="135">I2C1.SDA</text>
<text x="60.7" y="139.8">22uF/6.3V</text>
<text x="78.6" y="139.8">22uF/6.3V</text>
<text x="96.3" y="149.9">C17</text>
<text x="96.3" y="152.5">100nF/16V</text>
<text x="116.7" y="160.4">MK22FN1M0VLH12</text>
<text x="68.1" y="174.9">LED1</text>
<text x="80.9" y="179.7">R8</text>
<text x="147" y="179.7">R7</text>
<text x="80.9" y="184.3">1K</text>
<text x="147" y="184.3">10K</text>
<text x="68.1" y="186.1">KPT-2012SGC</text>
</g>
<g font-size="2.2" fill="#2b2b2b">
<text x="222.9" y="180.7">Title:</text>
<text x="222.9" y="184.5">Project:</text>
<text x="235.7" y="180.7">Blaze</text>
<text x="235.7" y="184.5">V1 - Blaze.PrjPCB</text>
<text x="222.9" y="188.3">Drawn By:</text>
<text x="235.7" y="188.3">K. Webster</text>
<text x="258.5" y="188.3">Sheet:</text>
<text x="271.3" y="188.3">3 of 6</text>
<text x="222.9" y="192.2">Revision:</text>
<text x="235.7" y="192.2">A2</text>
<text x="258.5" y="192.2">Modified:</text>
<text x="271.3" y="192.2">17/10/2016</text>
</g>
</svg>
